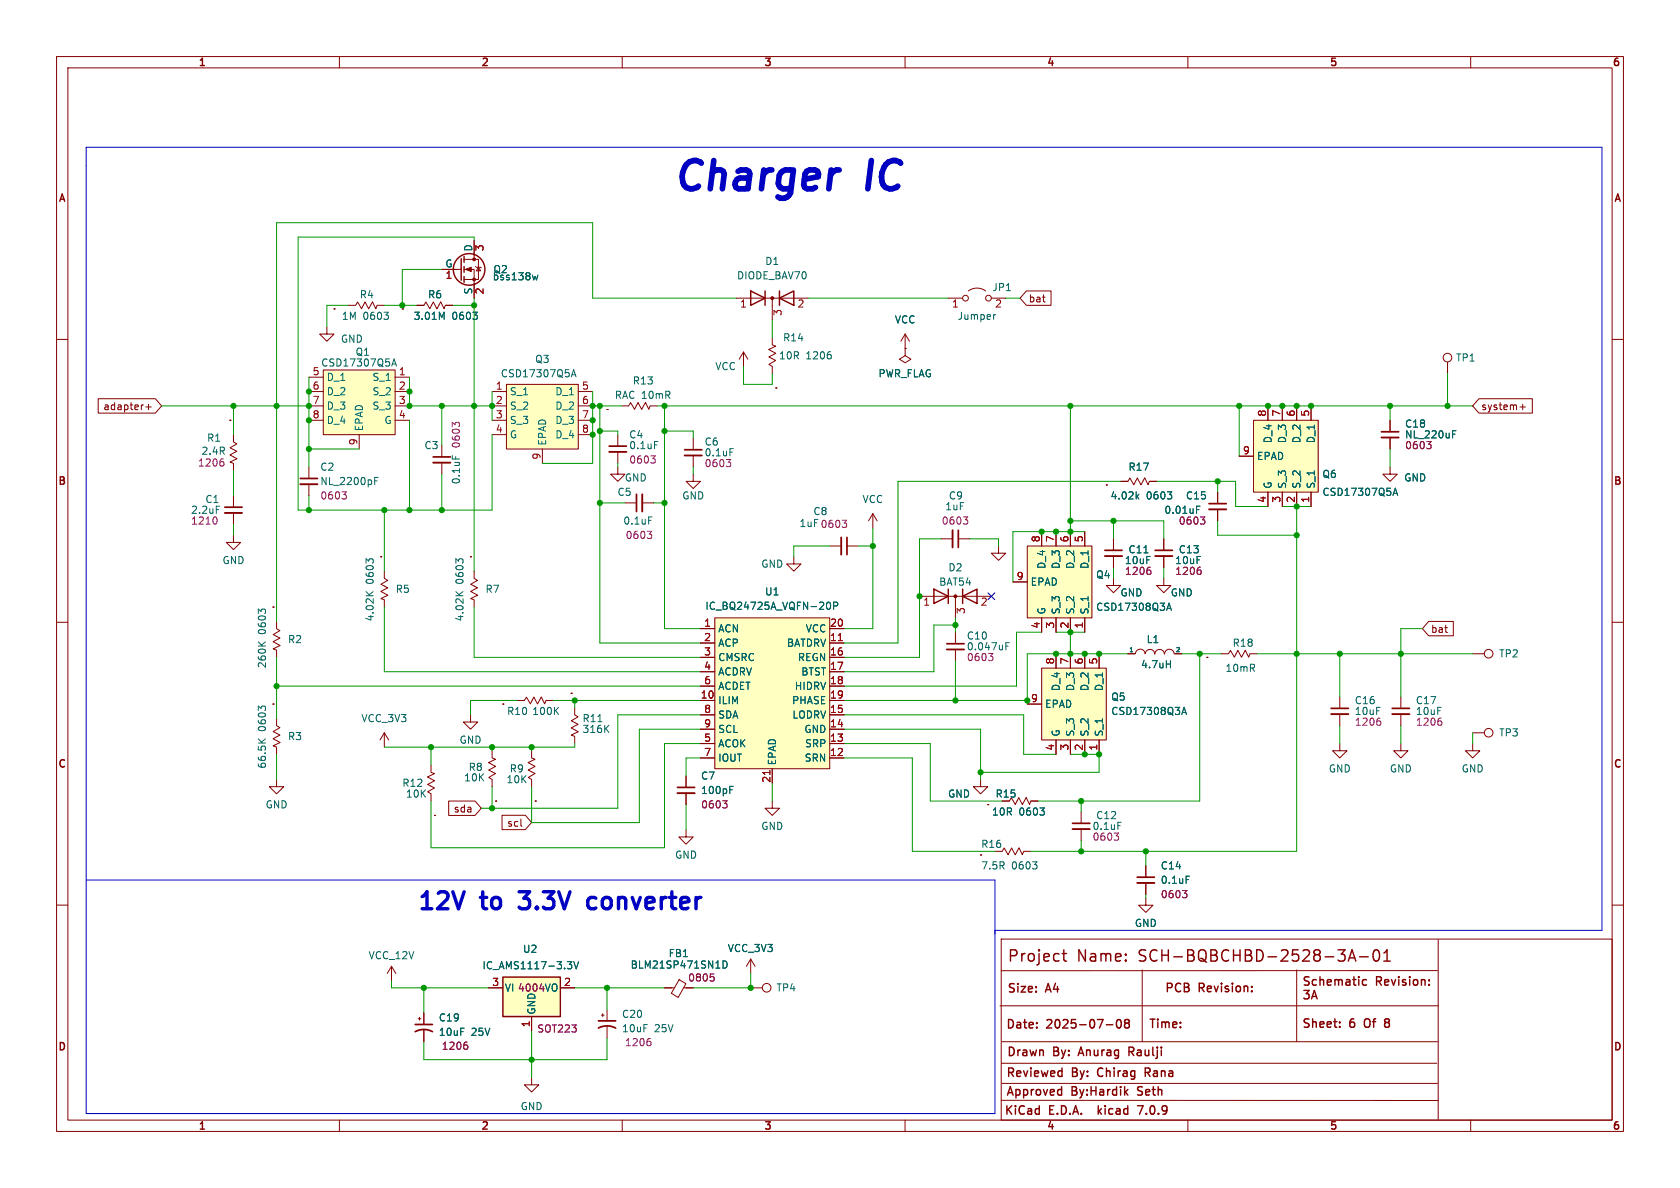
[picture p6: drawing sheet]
<svg xmlns="http://www.w3.org/2000/svg" width="297mm" height="210mm" viewBox="0 0 297 210" stroke-linecap="round" stroke-linejoin="round" font-family="sans-serif">
<g fill="none" stroke="#840000" stroke-width=".18">
<path d="M10 10h277v190h-277zM12 12h273v186h-273zM60 10v2M110 10v2M160 10v2M210 10v2M260 10v2M10 60h2M57.8 57.8v1.3h1.3l-1.3 1.2-1.3-1.2h1.3M59.1 54.6h.1M61.6 54h1.3M64.2 54l.3-.6 .7 1.2 .7-1.3 .5 1.3 .3-.6"/>
<path d="M64.2 53.9l-.3 .7-.7-1.2-.3 .6M66.7 54h1.2M71.1 54.6h.1M73.7 54h1.2M76.3 54l.3-.6 .6 1.2 .7-1.3 .6 1.3 .2-.6M76.3 53.9l-.3 .7-.7-1.2-.4 .6M78.1 47.6h3.4M78.7 54h1.3M82 47.6h1.8v5.1M82 45.8h2.6v3.6h-2.6M83.8 42.5v3.3M84.1 47.1l.1 .1h.8l.1 .2"/>
<path d="M84.6 47.2l.4 .7h-.8zM130.2 52.7h12.7M136.5 52.7v3.8M136.5 59.7v1.3M160 59.1l-.7 1.2M160 59.1v2.5M160 59.1l.8 1.2M167.6 52.7h2.6M171.2 51.4a2.54 2.54 0 0 1 3 0M175.3 52.7h2.5M181.5 51.4h4.3v2.6h-4.3l-1.2-1.3zM285 60h2"/>
<path d="M17.4 70.5h10.1l1.1 1.3-1.1 1.2h-10.1zM25.8 71.9h.9M26.3 71.5v.9M40.6 74.3h.1M41.3 76.8v1.3M41.3 78.1l.6 .4-1.2 .7 .6 .3M41.3 79.5l.6 .3-1.2 .6 1.2 .7-1.2 .6 .5 .2M54.6 66.7h2.5M54.6 69.2h2.5M54.6 71.8h2.5M54.6 74.3h2.5M57.1 65.4h12.7v11.4h-12.7z"/>
<path d="M63.5 76.8v2.6M69.8 66.7h2.6M69.8 69.2h2.6M69.8 71.8h2.6M69.8 74.3h2.6M78.1 78.7v2.1M87 69.2h2.5M87 71.8h2.5M87 74.3h2.5M87 76.8h2.5M89.5 67.9h12.7v11.5h-12.7zM95.9 79.4v2.5"/>
<path d="M102.2 69.2h2.6M102.2 71.8h2.6M102.2 74.3h2.6M102.2 76.8h2.6M107.3 72.4h.1M109.2 76.8v2.1M109.2 79.9v2M109.9 71.8h1.2M112.5 71.7l-.3 .7-.7-1.2-.4 .5M113.8 71.7l-.4 .7-.6-1.2-.3 .5M113.8 71.7l.3-.6 .6 1.3 .2-.6M114.9 71.8h1.3"/>
<path d="M122.6 77.5v2M131.4 62.2l-.7 1.3M131.4 62.2v2.6M131.4 62.2l.8 1.3M136.5 63.4l.6 .3-1.2 .7 .6 .4v1.2M136.6 61l.5 .2-1.2 .6 1.2 .7-1.2 .6 .6 .3M137.2 68.6h.1M160 61.6v1.3l1 .6-1 .6-1-.6 1-.6M160 61.6h.1M221.6 74.3h11.4v12.7h-11.4zM224.2 71.8v2.5M226.7 71.8v2.5"/>
<path d="M229.2 71.8v2.5M231.8 71.8v2.5M245.7 74.3v2M245.7 77.3v2.1M255.9 64v2M261.5 70.5h9.4v2.5h-9.4l-1.2-1.2zM268.7 71.9h1M269.2 71.5v.9M41.3 94.6v1.3h1.2l-1.2 1.3-1.3-1.3h1.3M41.3 81.9v1.3M41.3 87.6v2.1M41.3 90.7v2"/>
<path d="M54.6 82.6v2M54.6 85.6v2M67.3 98.4h.1M78.1 81.8v2M83.2 98.4h.1M109.2 82.6v1.2h1.3l-1.3 1.3-1.3-1.3h1.3M110.5 88.9h2M113.5 88.9h2.1M122.6 83.8v1.3h1.2l-1.2 1.3-1.3-1.3h1.3M122.6 80.5v2.1M140.3 98.4v1.3h1.3l-1.3 1.3-1.2-1.3h1.2M146.7 96.5h2"/>
<path d="M149.7 96.5h2.1M154.3 90.8l-.8 1.3M154.3 90.8v2.5M154.3 90.8l.8 1.3M166.4 95.3h2M169.4 95.3h2M176.5 96.5v1.3h1.3l-1.3 1.3-1.2-1.3h1.2M181.6 96.5h11.4v12.7h-11.4zM184.1 94v2.5M186.7 94v2.5M189.2 94v2.5M191.8 94v2.5"/>
<path d="M195.6 85.7h.1M196.8 95.3v2M196.8 98.3v2M198.1 85.1h1.3M200.8 85.1l.3-.6 .6 1.2 .7-1.2 .6 1.2 .2-.6M200.8 85l-.4 .7-.7-1.2-.3 .6M203.2 85.1h1.3M205.7 95.3v2M205.7 98.3v2M215.3 87v2M215.3 90v2.1M219.1 80.6h2.5"/>
<path d="M224.2 87v2.5M226.7 87v2.5M229.2 87v2.5M231.8 87v2.5M245.7 82.6v1.2h1.3l-1.3 1.3-1.2-1.3h1.2M10 110h2M48.3 107.3h.1M48.9 109.9v1.2M48.9 114.9v1.3M48.9 111.1l.6 .4-1.2 .7 .6 .3M48.9 112.5l.6 .3-1.2 .6 .6 .4M49 113.8l.5 .3-1.2 .6 .5 .2"/>
<path d="M67.9 101v1.2M67.9 106v1.3M68 102.3l.5 .3-1.2 .7 1.2 .6-1.2 .7 .7 .3M68 104.9l.6 .3-1.3 .6 .6 .2M83.8 101v1.2M83.8 106v1.3M83.8 102.3l.6 .3-1.2 .7 1.2 .6-1.2 .7 .7 .3M83.9 104.9l.6 .3-1.3 .6 .6 .2M123.8 111.1h2.6M123.8 113.7h2.6M123.8 116.2h2.6M123.8 118.7h2.6"/>
<path d="M126.4 109.2h20.3v26.7h-20.3zM146.7 111.1h2.5M146.7 113.7h2.5M146.7 116.2h2.5M146.7 118.7h2.5M162.6 105.4h12.7M168.9 105.4v3.8M168.9 111.8v2M168.9 114.8v2M179.1 102.9h2.5M184.1 118.1h11.5v12.7h-11.5zM184.1 109.2v2.6"/>
<path d="M186.7 109.2v2.6M186.7 115.6v2.5M189.2 109.2v2.6M189.2 115.6v2.5M191.8 109.2v2.6M191.8 115.6v2.5M194.3 115.6v2.5M196.8 102.2v1.3h1.3l-1.3 1.3-1.2-1.3h1.2M199.4 115.6h1.3M200.7 115.5a.85 .85 0 0 1 .9-.7 .85 .85 0 0 1 .8 .8M202.5 115.6a.85 .85 0 0 1 .8-.8 .85 .85 0 0 1 .9 .8 .85 .85 0 0 1 .8-.8 .85 .85 0 0 1 .8 .8M205.7 102.2v1.3h1.3l-1.3 1.3-1.2-1.3h1.2"/>
<path d="M207.6 115.6a.85 .85 0 0 0-.9-.8 .85 .85 0 0 0-.8 .8M207.6 115.6h1.3M213.4 116.2h.1M215.9 115.6h1.3M217.2 115.5l.3-.5 .7 1.2 .6-1.2 .7 1.2 .7-1.3 .5 1.3 .3-.6M221 115.6h1.2M252.6 109.9h4.3v2.5h-4.3l-1.1-1.3zM260.3 115.6h2M285 110h2M48.3 124.5h.1M48.9 137.8v1.3h1.3l-1.3 1.2-1.3-1.2h1.3M48.9 127v1.3"/>
<path d="M48.9 132.1v1.3M48.9 128.3l.6 .3-1.2 .7 1.2 .6-1.2 .7 .6 .3M49 131l.5 .3-1.2 .5 .5 .3M67.9 129.5v2.6M67.9 129.5l-.7 1.3M67.9 129.5l.8 1.3M76.2 139l.6 .3-1.2 .7 .6 .3v1.3M76.2 135.3v1.2M76.2 136.5l.6 .3-1.2 .5 1.2 .7-1.2 .7 .6 .3M83.2 126.4v1.2h1.3l-1.3 1.3-1.3-1.3h1.3M87 136.4l.6 .3-1.2 .7 .6 .4M87 132.7v1.3"/>
<path d="M87 137.8v1.3M87 134l.6 .2-1.2 .6 1.2 .7-1.2 .6 .6 .3M88.9 124.5h.1M91.4 123.8h1.3M93.9 136.4l.7 .3-1.2 .7 .6 .4M94 132.7v1.3M94 137.8v1.3M94 134l.6 .2-1.3 .6 1.3 .7-1.2 .6 .6 .3M95.4 123.8l-.4 .6-.6-1.2-.6 1.2-.7-1.2-.4 .6M95.4 123.8l.3-.6 .6 1.2 .2-.5M96.5 123.8h1.3M101 122.6h.1"/>
<path d="M101.6 125.1v1.3M101.6 130.2v1.2M101.6 126.4l.6 .3-1.2 .7 .6 .3M101.6 127.7l.6 .3-1.2 .7 1.2 .7-1.2 .5 .6 .3M121.3 137.2v2M123.8 123.8h2.6M123.8 134h2.6M123.8 131.4h2.6M123.8 128.9h2.6M123.8 126.4h2.6M123.8 121.3h2.6M136.5 135.9v2.5"/>
<path d="M146.7 123.8h2.5M146.7 134h2.5M146.7 131.4h2.5M146.7 128.9h2.5M146.7 126.4h2.5M146.7 121.3h2.5M173.4 137.8v1.3h1.2l-1.2 1.2-1.3-1.2h1.3M181.6 124.5h2.5M186.7 130.8v2.6M189.2 130.8v2.6M191.8 130.8v2.6M194.3 130.8v2.6"/>
<path d="M236.9 131.4v1.3h1.2l-1.2 1.3-1.3-1.3h1.3M236.9 123.2v2M236.9 126.2v2.1M247.6 131.4v1.3h1.3l-1.3 1.3-1.2-1.3h1.2M247.6 123.2v2M247.6 126.2v2.1M260.3 131.4v1.3h1.3l-1.3 1.3-1.2-1.3h1.2M260.3 129.5h2M10 160h2M76.8 144.1h.1M79.3 141.6h4.7l1.1 1.3-1.1 1.2h-4.7zM87.6 141.6h.1"/>
<path d="M88.8 144.1h4.1l1.1 1.3-1.1 1.3h-4.1zM92.1 146l.2 .1M94.6 141.6h.1M121.3 146.7v1.3h1.3l-1.3 1.2-1.3-1.2h1.3M121.3 140.2v2M136.5 141.6v1.3h1.3l-1.3 1.2-1.2-1.2h1.2M173.4 151.1h.1M174.6 142.2h.1M178.5 150.5l.3-.6 .7 1.2 .7-1.2 .5 1.2 .3-.6M178.5 150.5l-.3 .6-.7-1.2-.3 .6h-1.3M179.8 141.6l.3-.6 .7 1.2 .6-1.2 .6 1.2 .2-.5M179.8 141.6l-.3 .6-.7-1.2-.3 .6"/>
<path d="M181 150.5h1.2M182.2 141.6h1.3M191.1 143.5v2M191.1 146.6v2M202.6 158.8v1.2h1.2l-1.2 1.3-1.3-1.3h1.3M202.6 153v2.1M202.6 156.1v2M285 160h2M69.2 170.8l-.7 1.3M69.2 170.8v2.6M69.2 170.8l.8 1.3M74.2 179.8v.5"/>
<path d="M74.9 179.1v2M86.4 174.6h2.5M94 179.7v2.5M99.1 174.6h2.5M106.3 179.5h.5M106.6 179.2v.5M107.3 178.4v2.1M117.5 174.6h1.7M120.1 173.2l1.2 .7-1.4 2.4-1.2-.7zM120.9 174.6h1.7M132.7 174.6h2M132.7 169.5l-.7 1.3"/>
<path d="M132.7 169.5v2.6M132.7 169.5l.8 1.3M176.8 177.8h77.5M177 166h108v32h-108zM201.9 171.5v12.7M229.2 171.5v12.7M254.1 171.6h-77.1M254.3 166.1v31.8M60 198v2M73.9 180.1h.5M74.9 182.1v2.1M94 190.5v1.3h1.2l-1.2 1.2-1.3-1.2h1.3"/>
<path d="M107.3 181.5v2M110 198v2M160 198v2M177 194.5h77.2M177 188h77M177.2 184.2h76.9M177.2 191.5h76.9M210 198v2M260 198v2"/>
<circle cx="170.7" cy="52.7" r=".51"/>
<circle cx="174.8" cy="52.7" r=".51"/>
<circle cx="255.9" cy="63.2" r=".76"/>
<circle cx="263.2" cy="115.6" r=".76"/>
<circle cx="263.2" cy="129.5" r=".76"/>
<circle cx="135.5" cy="174.6" r=".76"/>
</g>
<g fill="none" stroke="#840000" stroke-width=".25">
<path d="M81.5 45.7v3.8M82 45.3v1.1M82 47.1v1M82 48.9v1M132.7 51.4l2.6 1.3-2.6 1.3zM135.3 51.4v2.6M137.8 51.4v2.6M137.8 52.7l2.5-1.3v2.6zM165.1 104.1l2.5 1.3-2.5 1.3zM167.6 104.1v2.6M170.2 104.1v2.6M170.2 105.4l2.5-1.3v2.6z"/>
<path d="M88.9 172.7h10.2v7h-10.2zM183.2 175.2v.2M183.2 174.4v.2M187.8 168.6h.7M188.1 167.9v1.7l.1 .2 .3 .1M212.4 174.6l.5 .7M212.7 173.9l-.7-.1v1.5M212.7 174.5l-.7 .1M213.5 175.2h.6M214.7 174.3l.3 1 .4-1M215.9 174.3v1M216.6 175.2h.6"/>
<path d="M217.9 174.3v1M218.7 175.2h.5M219.9 174.3v1M220.6 174.5v.8M221.2 175.2l.1 .1M221.3 175.2v.1M221.4 175.2l-.1 .1M231.4 175.1l-.5 .5 .5 .2v.6l-.3 .2h-.4l-.2-.2M231.9 176.6l.5-1.5 .5 1.5M232 176.1h.7M238.4 169.9l.6-2 .7 2M238.5 169.3h1"/>
<path d="M240.4 169.1h1.5M241.6 173.2h-.5l-.2 .2v.5l.1 .2h.6M242.9 168.1a.48 .48 0 0 1 .5-.2 .48 .48 0 0 1 .4 .4 1.03 1.03 0 0 1-.6 1.6 1.22 1.22 0 0 1-.3-1.8zM243.4 173.4h.7l.1-.2-.1-.4-.2-.1h-.5v1.5M243.7 173.4l.5 .8M244.6 169.9h1.2M244.6 168.5l.6-.6v2M244.8 173.7l.7-.2-.1-.3h-.4l-.2 .2 .1 .7h.5M246 173.2l.4 1 .3-1M247.3 172.7v.1M247.3 173.2v1M248.5 173.2h-.4l-.2 .2 .1 .2 .5 .1v.4h-.6"/>
<path d="M249.2 172.7v.1M249.2 173.2v1M250 173.2h.4l.2 .2v.5l-.2 .3-.4-.1-.1-.2v-.5zM251.3 173.3l.2-.1h.4v1M251.3 173.2v1M252.6 174v.2M252.6 173.2v.2M183.3 181.6v.1M183.3 180.8v.1M187.3 192.6l.4 .1M187.3 189.3l.5 .1M187.7 192.1v1.5"/>
<path d="M187.7 193.5l-.4 .1M187.8 188.8v1.5M187.8 190.2l-.5 .1M194.2 195.5v1.5M194.3 196.4l.4 .6M194.7 196l-.5 .5M195.6 181.2h1.1M197.5 180.4l.2-.2a.81 .81 0 0 1 .6 .6 .81 .81 0 0 1-.3 .9h-.1a.81 .81 0 0 1-.4-1.3zM199 193l.4 .6M199.1 180.9l-.3-.3 .3-.4 .4 .1 .2 .2-.3 .4M199.1 180.9l-.3 .3v.2l.3 .3h.4l.2-.3-.1-.4-.2-.1M199.1 180.9h.3"/>
<path d="M199.4 192.6l-.6 .6M199.6 185.9h.6M200.2 185.1h-.6v1.5M201.1 195.5h1l-.7 1.5M202.5 189.6h.5M203 188.8h-.5v1.5M236.8 181.5v.1M236.8 180.7v.1M245.1 180.1l-.3 .3 .3 .3-.3 .2v.4l.3 .3"/>
<circle cx="82.9" cy="47.6" r="2.79"/>
</g>
<g fill="none" stroke="#006464" stroke-width=".18">
<path d="M67.9 55.2h.8l-.5 .5M68.6 55.8v.5M78.1 56.1l.4-.9v1.3M83.6 55.2h.8l-.4 .5M84.3 55.8v.5M95.1 48.6l-.3 .9-.2-.6-.2 .6M176 55.6l-.3 .1M69.2 64.7l.5-1.3 .4 1.3M69.4 64.4h.6M101 66.6l.4-1.3 .4 1.3M101.1 66.3h.6M115.7 78h.6"/>
<path d="M129 79.3h.7M146.9 62.8v.5M256.8 76.7h.4M256.8 76.1h.6M38.2 89.5h.6M65.2 99.2l-.5-.4v.8M65.3 98.8h.6M66.2 85h.5M66.2 84.4h.6M80 80.5v.6M81.1 99.2l-.5-.4v.8M81.2 98.8h.5"/>
<path d="M114.7 91.4h.6M201 87.7l.3 .5M201.3 87.4l-.4 .4M202.2 97.7h.7M206.4 86.9h.8l-.5 .5M207.1 87.5v.6M211.5 89.5h.6M211.5 90.1h.5M246.2 87.6l.5-1.3 .4 1.3M246.4 87.2h.6M45.7 113.5l.7 .7M46.1 108.1l-.4-.4v.8"/>
<path d="M46.3 107.7h.5M46.9 113.5l-.7 .5M64.7 104.6l.7 .7M66 104.6l-.7 .5M80.6 104.6l.7 .7M81.9 104.6l-.8 .5M146.2 106.7l.2-.3a.68 .68 0 0 1 .5 .7 .68 .68 0 0 1-.5 .6l-.2-.2M147.4 107.1h.6l.1-.2-.1-.3-.6-.2v1.3M177.8 114.2h.4M177.8 113.6h.6M206.2 117.4h.7M206.2 107.9l.5-1.3 .4 1.3"/>
<path d="M206.4 107.5h.6M206.9 116.8v1.3M45.7 130.6l.7 .7M46.1 125.2l-.4-.4v.8M46.3 124.9h.5M46.9 130.6l-.7 .6M98.2 125.6l.5 .7M98.7 125l-.7 .8M105.7 127.6h.7M107.1 128.8l.5 .7M107.6 128.2l-.7 .7M129 139.6h.4"/>
<path d="M129 139h.6M208.9 126.3l.4-1.3 .5 1.3M209 125.9h.6M182.5 152.3h.8l-.4 .5M183.3 152.9v.6M183.8 142.8h.8l-.4 .5M184.6 143.4v.6M197.6 145.4h.6M209.7 154.9h.6M100.3 170h.8l-.4 .5 .3 .1 .1 .4-.3 .3h-.3M101.4 170l.5 1.3 .4-1.3M127.8 169.9a.64 .64 0 0 1 .8 .6 .64 .64 0 0 1-.8 .6z"/>
</g>
<g fill="#ffffc2" stroke="#ffffc2" stroke-width=".18">
<path d="M57.1 65.4h12.7v11.4h-12.7z"/>
<path d="M184.1 118.1h11.5v12.7h-11.5z"/>
<path d="M88.9 172.7h10.2v7h-10.2z"/>
<path d="M89.5 67.9h12.7v11.5h-12.7z"/>
<path d="M126.4 109.2h20.3v26.7h-20.3z"/>
<path d="M181.6 96.5h11.4v12.7h-11.4z"/>
<path d="M221.6 74.3h11.4v12.7h-11.4z"/>
</g>
<g fill="none" stroke="#840000" stroke-width=".33">
<path d="M107.7 79.9h3M244.2 77.3h3.1M39.8 90.7h3M53.1 85.6h3M76.6 81.8h3M113.5 87.4v3M121 80.5h3.1M148.7 95v3M168.4 93.7v3.1M195.3 98.3h3.1M204.2 98.3h3.1M213.7 90h3.1"/>
<path d="M167.4 114.8h3M235.3 126.2h3.1M246.1 126.2h3.1M119.8 140.2h3M189.6 146.6h3.1M201 156.1h3.1"/>
</g>
<g fill="none" stroke="#840000" stroke-width=".3">
<path d="M107.7 78.9h3M121 79.5h3.1M244.2 76.3h3.1M39.8 89.7h3M53.1 84.6h3M76.6 80.8h3M112.5 87.4v3M149.7 95v3M169.4 93.7v3.1M195.3 97.3h3.1M204.2 97.3h3.1M213.7 89h3.1"/>
<path d="M167.4 113.8h3M119.8 139.2h3M235.3 125.2h3.1M246.1 125.2h3.1M189.6 145.5h3.1M201 155.1h3.1M73.4 182.4a3.2 3.2 0 0 1 3.1 0M73.4 181.1h3.1M105.8 181.7a3.2 3.2 0 0 1 3 0M105.8 180.5h3"/>
</g>
<g fill="none" stroke="#840084" stroke-width=".18">
<path d="M80.4 75.1l-.4-.4v.7M80.4 74.9l.3-.2h.3l.2 .2M252.8 78.5l.2 .3v.3l-.2 .2M38.3 91.6l.1 .6-.1 .3-.2 .2M39.3 81.6l.3 .2v.4l-.3 .2M60.4 86.9h.8l-.4 .5M61 87.4l.2 .3v.3l-.2 .2M114.4 93.9h.8l-.4 .5M115 94.4l.2 .3v.3l-.2 .2M115.1 80.6h.7l-.4 .5M115.6 81.1l.2 .2v.3l-.2 .3M128.9 81.7l.3 .3v.3l-.3 .2"/>
<path d="M129.2 81.2l-.4 .5M148.9 92h.8l-.4 .5M149.4 92.5l.3 .2v.3l-.3 .2M170.3 91.4h.8l-.4 .5M170.8 91.9l.3 .2v.3l-.3 .3M212.2 91.4h.8l-.4 .5M212.8 91.9l.2 .2v.3l-.2 .3M175.3 116l.2 .2v.3l-.2 .3M175.5 115.5l-.4 .5M203.2 100.8l.3 .2v.3l-.3 .2M212.1 100.8l.3 .2v.3l-.3 .2M243.9 127.4l.2 .3v.3l-.2 .2"/>
<path d="M254.7 127.4l.2 .3v.3l-.2 .2M127.8 141.5h.7l-.4 .5M128.3 142l.2 .3v.3l-.2 .2M197.5 147.7l.3 .3v.3l-.3 .2M197.8 147.3l-.5 .4M209 157.4h.8l-.4 .5M209.6 157.9l.2 .3v.3l-.2 .2M125.6 172.2h.6M126 172.6l.3 .3v.3l-.3 .2M82.3 184.2h.3M82.5 184.7l.2 .2v.3l-.2 .3M114.7 183.6h.3"/>
<path d="M114.8 184.1l.3 .2v.3l-.3 .3"/>
</g>
<g fill="#840000" stroke="#840000" stroke-width=".18">
<path d="M82.3 47.6l1-.4v.8z"/>
<circle cx="168.9" cy="105.4" r=".25"/>
<circle cx="136.5" cy="52.7" r=".25"/>
<circle cx="83.8" cy="49.4" r=".25"/>
<circle cx="83.8" cy="45.8" r=".25"/>
</g>
<path d="M148.2 113.2h.7M136.1 136.2v.7" fill="none" stroke="#a90000" stroke-width=".18"/>
<path d="M91.8 157.6h1.8M105.3 158.8l-.2-.2h-.6l-.4 .3-.2 .3v.9l.3 .4 .3 .1h.6l.2-.1M91.8 160.4l.4 .2" fill="none" stroke="#0000c2" stroke-width=".6"/>
<path d="M15.2 155.6h160.7v41.3h-160.7v-170.9h268v138.5h-107.3" fill="none" stroke="#0000c2" stroke-width=".18"/>
<g fill="none" stroke="#009600" stroke-width=".18">
<path d="M61.6 54h-3.8v3.8M67.9 54h5.8M78.1 47.6h-7v6.4M80 54h3.8M83.8 42.5v-.6h-31.1v48.3h34.3v-13.4M83.8 52.7v48.3M130.2 52.7h-25.4v-13.3h-55.9v70.5M136.5 56.5v3.2M142.9 52.7h24.7M177.8 52.7h2.5M28.6 71.8h26M41.3 71.8v5"/>
<path d="M54.6 79.4h8.9M54.6 66.7v15.9M72.4 66.7v5.1h14.6M72.4 74.3v15.9M78.1 71.8v6.9M87 69.2v5.1M104.8 69.2v12.7h-8.9M104.8 71.8h5.1M106 76.2h3.2v.6M106 71.8v41.9h17.8M116.2 71.8h144.1M117.5 71.8v39.3h6.3"/>
<path d="M117.5 76.2h5.1v1.3M131.4 64.8v3.1h5.1v-1.9M189.2 71.8v22.2M219.1 71.8v8.8M245.7 71.8v2.5M245.7 79.4v3.2M255.9 66v5.8M41.3 83.2v4.4M41.3 92.7v1.9M54.6 87.6v2.6M67.9 90.2v10.8M78.1 83.8v6.4"/>
<path d="M106 88.9h4.5M109.2 81.9v.7M115.6 88.9h1.9M122.6 82.6v1.2M146.7 96.5h-6.4v1.9M151.8 96.5h2.5M154.3 93.3v17.8h-5.1M166.4 95.3h-3.8v20.9h-13.4M171.4 95.3h5.1v1.2M189.2 92.1h16.5v3.2M191.8 94h-12.7v8.9M196.8 92.1v3.2"/>
<path d="M198.1 85.1h-39.4v28.6h-9.5M204.5 85.1h13.9v4.4h5.8M215.3 85.1v1.9M215.3 92.1v2.5h13.9M226.7 89.5h5.1M229.2 89.5v61h-47M48.9 116.2v10.8M67.9 107.3v11.4h55.9M83.8 107.3v8.9h40M168.9 110.5h-3.8v8.2h-15.9M168.9 109.2v2.6M168.9 116.8v7"/>
<path d="M184.1 111.8h-4.4v9.5h-30.5M186.7 111.8h5.1M189.2 111.8v3.8M196.8 100.3v1.9M199.4 115.6h-17.8v8.9M205.7 100.3v1.9M208.9 115.6h7M212.1 115.6v26h-28.6M222.2 115.6h38.1M236.9 115.6v7.6M251.5 111.1h-3.9v12.1M48.9 133.4v4.4"/>
<path d="M48.9 121.3h74.9M76.2 132.1v3.2M87 132.1v.6M87 139.1v3.8M91.4 123.8h-8.2v2.6M94 132.1v.6M97.8 123.8h26M101.6 131.4v.7h-33.7M101.6 123.8v1.3M123.8 131.4h-6.3v18.5h-41.3v-8.3M123.8 128.9h-10.8v16.5h-19v-6.3M123.8 126.4h-14.6v16.5h-24.1"/>
<path d="M123.8 134h-2.5v3.2M136.5 138.4v3.2M149.2 123.8h32.4M149.2 126.4h31.8v7h5.7M149.2 134h12.1v16.5h14.6M149.2 128.9h24.2v8.9M149.2 131.4h15.3v10.2h12.7M189.2 133.4h5.1v3.1h-20.9M236.9 128.3v3.1M247.6 128.3v3.1M260.3 129.5v1.9M121.3 142.2v4.5"/>
<path d="M191.1 141.6v1.9M191.1 148.6v1.9M202.6 150.5v2.5M202.6 158.1v.7M69.2 173.4v1.2h17.2M74.9 174.6v4.5M101.6 174.6h15.9M107.3 174.6v3.8M132.7 172.1v2.5h-10.1M94 182.2v8.3M107.3 183.5v3.8h-32.4v-3.1"/>
</g>
<path d="M174.7 104.8l1.2 1.2M175.9 104.8l-1.2 1.2" fill="none" stroke="#000084" stroke-width=".18"/>
<g fill="#009600" stroke="#009600" stroke-width=".18">
<circle cx="117.5" cy="71.8" r=".46"/>
<circle cx="117.5" cy="76.2" r=".46"/>
<circle cx="117.5" cy="88.9" r=".46"/>
<circle cx="106" cy="88.9" r=".46"/>
<circle cx="41.3" cy="71.8" r=".46"/>
<circle cx="54.6" cy="69.2" r=".46"/>
<circle cx="48.9" cy="71.8" r=".46"/>
<circle cx="54.6" cy="79.4" r=".46"/>
<circle cx="72.4" cy="71.8" r=".46"/>
<circle cx="78.1" cy="71.8" r=".46"/>
<circle cx="72.4" cy="69.2" r=".46"/>
<circle cx="83.8" cy="71.8" r=".46"/>
<circle cx="87" cy="71.8" r=".46"/>
<circle cx="54.6" cy="71.8" r=".46"/>
<circle cx="54.6" cy="74.3" r=".46"/>
<circle cx="106" cy="71.8" r=".46"/>
<circle cx="104.8" cy="71.8" r=".46"/>
<circle cx="106" cy="76.2" r=".46"/>
<circle cx="104.8" cy="74.3" r=".46"/>
<circle cx="67.9" cy="90.2" r=".46"/>
<circle cx="54.6" cy="90.2" r=".46"/>
<circle cx="104.8" cy="76.8" r=".46"/>
<circle cx="78.1" cy="90.2" r=".46"/>
<circle cx="72.4" cy="90.2" r=".46"/>
<circle cx="94" cy="132.1" r=".46"/>
<circle cx="87" cy="132.1" r=".46"/>
<circle cx="87" cy="142.9" r=".46"/>
<circle cx="74.9" cy="174.6" r=".46"/>
<circle cx="94" cy="187.3" r=".46"/>
<circle cx="83.8" cy="54" r=".46"/>
<circle cx="71.1" cy="54" r=".46"/>
<circle cx="48.9" cy="121.3" r=".46"/>
<circle cx="101.6" cy="123.8" r=".46"/>
<circle cx="76.2" cy="132.1" r=".46"/>
<circle cx="107.3" cy="174.6" r=".46"/>
<circle cx="132.7" cy="174.6" r=".46"/>
<circle cx="196.8" cy="92.1" r=".46"/>
<circle cx="186.7" cy="94" r=".46"/>
<circle cx="189.2" cy="92.1" r=".46"/>
<circle cx="189.2" cy="94" r=".46"/>
<circle cx="215.3" cy="85.1" r=".46"/>
<circle cx="189.2" cy="71.8" r=".46"/>
<circle cx="184.1" cy="94" r=".46"/>
<circle cx="191.1" cy="150.5" r=".46"/>
<circle cx="202.6" cy="150.5" r=".46"/>
<circle cx="229.2" cy="94.6" r=".46"/>
<circle cx="229.2" cy="115.6" r=".46"/>
<circle cx="219.1" cy="71.8" r=".46"/>
<circle cx="226.7" cy="71.8" r=".46"/>
<circle cx="224.2" cy="71.8" r=".46"/>
<circle cx="245.7" cy="71.8" r=".46"/>
<circle cx="229.2" cy="71.8" r=".46"/>
<circle cx="231.8" cy="71.8" r=".46"/>
<circle cx="255.9" cy="71.8" r=".46"/>
<circle cx="247.6" cy="115.6" r=".46"/>
<circle cx="236.9" cy="115.6" r=".46"/>
<circle cx="229.2" cy="89.5" r=".46"/>
<circle cx="154.3" cy="96.5" r=".46"/>
<circle cx="162.6" cy="105.4" r=".46"/>
<circle cx="189.2" cy="115.6" r=".46"/>
<circle cx="186.7" cy="115.6" r=".46"/>
<circle cx="168.9" cy="110.5" r=".46"/>
<circle cx="189.2" cy="111.8" r=".46"/>
<circle cx="181.6" cy="123.8" r=".46"/>
<circle cx="173.4" cy="136.5" r=".46"/>
<circle cx="168.9" cy="123.8" r=".46"/>
<circle cx="194.3" cy="133.4" r=".46"/>
<circle cx="191.8" cy="115.6" r=".46"/>
<circle cx="194.3" cy="115.6" r=".46"/>
<circle cx="212.1" cy="115.6" r=".46"/>
<circle cx="191.8" cy="133.4" r=".46"/>
<circle cx="191.1" cy="141.6" r=".46"/>
</g>
<g font-size="7" fill="#0000c2">
<text x="118.7" y="34">Charger</text>
<text x="153.6" y="34">IC</text>
</g>
<g font-size="4.2" fill="#0000c2">
<text x="73.7" y="161">12V</text>
<text x="85.4" y="161">to</text>
<text x="93.3" y="161">3.3V</text>
<text x="106.5" y="161">converter</text>
</g>
<g font-size="2.8" fill="#840000">
<text x="178" y="170.4">Project</text>
<text x="190.4" y="170.4">Name:</text>
<text x="201.6" y="170.4">SCH-BQBCHBD-2528-3A-01</text>
</g>
<g font-size="2.1" fill="#840000">
<text x="178" y="175.8">Size:</text>
<text x="185" y="175.8">A4</text>
<text x="205.9" y="174.5">PCB</text>
<text x="213.2" y="174.5">Revision:</text>
<text x="230.1" y="174.6">Schematic</text>
<text x="177.8" y="182.2">Date:</text>
<text x="185.1" y="182.2">2025-07-08</text>
<text x="203" y="182.1">Time:</text>
<text x="230.1" y="182">Sheet:</text>
<text x="238.6" y="182">6</text>
<text x="241.7" y="182">Of</text>
<text x="245.7" y="182">8</text>
<text x="177.8" y="190.7">Reviewed</text>
<text x="177.9" y="187.1">Drawn</text>
<text x="186.2" y="187.1">By:</text>
<text x="189.5" y="190.7">By:</text>
<text x="191.2" y="187.1">Anurag</text>
<text x="194.5" y="190.7">Chirag</text>
<text x="200.4" y="187.1">Raulji</text>
<text x="203.3" y="190.7">Rana</text>
<text x="177.5" y="197.4">KiCad</text>
<text x="177.8" y="194">Approved</text>
<text x="185.5" y="197.4">E.D.A.</text>
<text x="189.5" y="194">By:Hardik</text>
<text x="195" y="197.4">kicad</text>
<text x="201.6" y="194">Seth</text>
<text x="202.5" y="197.4">7.0.9</text>
</g>
<g font-size="1.8" fill="#840000">
<text x="35" y="12">1</text>
<text x="85" y="12">2</text>
<text x="135" y="12">3</text>
<text x="185" y="12">4</text>
<text x="235" y="12">5</text>
<text x="285" y="12">6</text>
<text x="10.2" y="36">A</text>
<text x="285.2" y="36">A</text>
<text x="181.8" y="53.7">bat</text>
<text x="18.2" y="72.7">adapter+</text>
<text x="261.8" y="72.7">system+</text>
<text x="10.1" y="86">B</text>
<text x="285.1" y="86">B</text>
<text x="252.9" y="112.1">bat</text>
<text x="10.1" y="136">C</text>
<text x="285.1" y="136">C</text>
<text x="80.1" y="143.8">sda</text>
<text x="175.9" y="141.2">R15</text>
<text x="89.6" y="146.3">scl</text>
<text x="10.1" y="186">D</text>
<text x="285.1" y="186">D</text>
<text x="35" y="200">1</text>
<text x="85" y="200">2</text>
<text x="135" y="200">3</text>
<text x="185" y="200">4</text>
<text x="235" y="200">5</text>
<text x="285" y="200">6</text>
</g>
<g font-size="1.8" fill="#006464">
<text x="78.6" y="47.4">G</text>
<text x="83.6" y="44.6" transform="rotate(-90 83.6 44.6)">D</text>
<text x="135.2" y="47">D1</text>
<text x="63.5" y="52.9">R4</text>
<text x="75.6" y="52.9">R6</text>
<text x="83.6" y="52.1" transform="rotate(-90 83.6 52.1)">S</text>
<text x="87" y="49.8">bss138w</text>
<text x="87.1" y="48.5">Q2</text>
<text x="130.2" y="49.6">DIODE_BAV70</text>
<text x="175.3" y="51.7">JP1</text>
<text x="60.3" y="56.7">1M</text>
<text x="64.2" y="56.7">0603</text>
<text x="73" y="56.7">3.01M</text>
<text x="79.9" y="56.7">0603</text>
<text x="158.1" y="57.4">VCC</text>
<text x="169.2" y="56.7">Jumper</text>
<text x="56.7" y="65">CSD17307Q5A</text>
<text x="60.2" y="60.8">GND</text>
<text x="62.8" y="63.1">Q1</text>
<text x="94.5" y="64.4">Q3</text>
<text x="126.4" y="65.6">VCC</text>
<text x="137.6" y="63.7">10R</text>
<text x="138.3" y="60.6">R14</text>
<text x="142.5" y="63.7">1206</text>
<text x="257.3" y="64.1">TP1</text>
<text x="57.7" y="67.5">D_1</text>
<text x="57.7" y="70.1">D_2</text>
<text x="65.8" y="67.5">S_1</text>
<text x="65.8" y="70.1">S_2</text>
<text x="88.4" y="66.9">CSD17307Q5A</text>
<text x="90" y="70.1">S_1</text>
<text x="98.1" y="70.1">D_1</text>
<text x="108.6" y="70.7">RAC 10mR</text>
<text x="111.8" y="68.2">R13</text>
<text x="155.2" y="66.9">PWR_FLAG</text>
<text x="57.7" y="72.6">D_3</text>
<text x="57.7" y="75.2">D_4</text>
<text x="64.4" y="76.3" transform="rotate(-90 64.4 76.3)">EPAD</text>
<text x="65.8" y="72.6">S_3</text>
<text x="67.9" y="75.2">G</text>
<text x="90" y="72.6">S_2</text>
<text x="90" y="75.2">S_3</text>
<text x="90" y="77.7">G</text>
<text x="98.1" y="72.6">D_2</text>
<text x="98.1" y="75.2">D_3</text>
<text x="98.1" y="77.7">D_4</text>
<text x="111.1" y="77.7">C4</text>
<text x="248.3" y="75.8">C18</text>
<text x="36.5" y="78.3">R1</text>
<text x="56.5" y="83.4">C2</text>
<text x="74.9" y="79.6">C3</text>
<text x="96.7" y="78.9" transform="rotate(-90 96.7 78.9)">EPAD</text>
<text x="111.1" y="79.6">0.1uF</text>
<text x="124.5" y="79">C6</text>
<text x="199.4" y="83.4">R17</text>
<text x="222.1" y="81.5">EPAD</text>
<text x="225" y="78.5" transform="rotate(-90 225 78.5)">D_4</text>
<text x="227.6" y="78.5" transform="rotate(-90 227.6 78.5)">D_3</text>
<text x="230.1" y="78.5" transform="rotate(-90 230.1 78.5)">D_2</text>
<text x="232.6" y="78.5" transform="rotate(-90 232.6 78.5)">D_1</text>
<text x="36.2" y="89.1">C1</text>
<text x="56.5" y="86">NL_2200pF</text>
<text x="81.5" y="85.7" transform="rotate(-90 81.5 85.7)">0.1uF</text>
<text x="109.1" y="87.9">C5</text>
<text x="110.4" y="85.3">GND</text>
<text x="120.5" y="88.5">GND</text>
<text x="152.4" y="89.1">VCC</text>
<text x="167.6" y="88.5">C9</text>
<text x="196.2" y="88.5">4.02k</text>
<text x="202.7" y="88.5">0603</text>
<text x="209.6" y="88.5">C15</text>
<text x="225" y="86.5" transform="rotate(-90 225 86.5)">G</text>
<text x="227.6" y="86.5" transform="rotate(-90 227.6 86.5)">S_3</text>
<text x="230.1" y="86.5" transform="rotate(-90 230.1 86.5)">S_2</text>
<text x="232.6" y="86.5" transform="rotate(-90 232.6 86.5)">S_1</text>
<text x="233.7" y="84.7">Q6</text>
<text x="233.7" y="87.9">CSD17307Q5A</text>
<text x="248.2" y="85.3">GND</text>
<text x="110.1" y="92.9">0.1uF</text>
<text x="143.7" y="91.3">C8</text>
<text x="167" y="90.4">1uF</text>
<text x="205.7" y="91">0.01uF</text>
<text x="39.2" y="99.9">GND</text>
<text x="134.5" y="100.6">GND</text>
<text x="167.6" y="101.2">D2</text>
<text x="185" y="100.7" transform="rotate(-90 185 100.7)">D_4</text>
<text x="187.6" y="100.7" transform="rotate(-90 187.6 100.7)">D_3</text>
<text x="190.1" y="100.7" transform="rotate(-90 190.1 100.7)">D_2</text>
<text x="192.6" y="100.7" transform="rotate(-90 192.6 100.7)">D_1</text>
<text x="199.4" y="98">C11</text>
<text x="208.3" y="98">C13</text>
<text x="66.3" y="103.3" transform="rotate(-90 66.3 103.3)">0603</text>
<text x="69.9" y="105">R5</text>
<text x="82.1" y="103.3" transform="rotate(-90 82.1 103.3)">0603</text>
<text x="85.7" y="105">R7</text>
<text x="135.2" y="105.5">U1</text>
<text x="165.9" y="103.7">BAT54</text>
<text x="182.1" y="103.7">EPAD</text>
<text x="193.7" y="102.5">Q4</text>
<text x="198" y="105.6">GND</text>
<text x="206.9" y="105.6">GND</text>
<text x="47.2" y="112.2" transform="rotate(-90 47.2 112.2)">0603</text>
<text x="50.8" y="113.9">R2</text>
<text x="66.3" y="109.9" transform="rotate(-90 66.3 109.9)">4.02K</text>
<text x="82.1" y="109.9" transform="rotate(-90 82.1 109.9)">4.02K</text>
<text x="124.6" y="108">IC_BQ24725A_VQFN-20P</text>
<text x="126.9" y="112">ACN</text>
<text x="142.3" y="112">VCC</text>
<text x="170.8" y="113.3">C10</text>
<text x="185" y="108.7" transform="rotate(-90 185 108.7)">G</text>
<text x="187.6" y="108.7" transform="rotate(-90 187.6 108.7)">S_3</text>
<text x="190.1" y="108.7" transform="rotate(-90 190.1 108.7)">S_2</text>
<text x="192.6" y="108.7" transform="rotate(-90 192.6 108.7)">S_1</text>
<text x="193.7" y="108.2">CSD17308Q3A</text>
<text x="202.6" y="113.9">L1</text>
<text x="47.2" y="118.2" transform="rotate(-90 47.2 118.2)">260K</text>
<text x="126.9" y="114.5">ACP</text>
<text x="126.9" y="117.1">CMSRC</text>
<text x="126.9" y="119.6">ACDRV</text>
<text x="139" y="114.5">BATDRV</text>
<text x="141" y="117.1">REGN</text>
<text x="141.6" y="119.6">BTST</text>
<text x="201.6" y="118.3">4.7uH</text>
<text x="216.5" y="119">10mR</text>
<text x="217.8" y="114.5">R18</text>
<text x="264.9" y="116.4">TP2</text>
<text x="126.9" y="124.7">ILIM</text>
<text x="126.9" y="122.1">ACDET</text>
<text x="139.9" y="124.7">PHASE</text>
<text x="140.4" y="122.1">HIDRV</text>
<text x="184.7" y="125.3">EPAD</text>
<text x="187.6" y="122.3" transform="rotate(-90 187.6 122.3)">D_4</text>
<text x="190.1" y="122.3" transform="rotate(-90 190.1 122.3)">D_3</text>
<text x="192.6" y="122.3" transform="rotate(-90 192.6 122.3)">D_2</text>
<text x="195.2" y="122.3" transform="rotate(-90 195.2 122.3)">D_1</text>
<text x="196.4" y="124.1">Q5</text>
<text x="239.4" y="124.7">C16</text>
<text x="250.2" y="124.7">C17</text>
<text x="47.2" y="129.3" transform="rotate(-90 47.2 129.3)">0603</text>
<text x="50.8" y="131">R3</text>
<text x="63.8" y="127.9">VCC_3V3</text>
<text x="81.1" y="131.7">GND</text>
<text x="89.5" y="126.6">R10</text>
<text x="94" y="126.6">100K</text>
<text x="102.9" y="129.8">316K</text>
<text x="102.9" y="127.9">R11</text>
<text x="126.9" y="127.2">SDA</text>
<text x="126.9" y="129.8">SCL</text>
<text x="140" y="127.2">LODRV</text>
<text x="142.1" y="129.8">GND</text>
<text x="187.6" y="130.3" transform="rotate(-90 187.6 130.3)">G</text>
<text x="190.1" y="130.3" transform="rotate(-90 190.1 130.3)">S_3</text>
<text x="192.6" y="130.3" transform="rotate(-90 192.6 130.3)">S_2</text>
<text x="195.2" y="130.3" transform="rotate(-90 195.2 130.3)">S_1</text>
<text x="196.4" y="126.6">CSD17308Q3A</text>
<text x="264.9" y="130.4">TP3</text>
<text x="47.2" y="136" transform="rotate(-90 47.2 136)">66.5K</text>
<text x="82.8" y="136.5">R8</text>
<text x="90" y="136.8">R9</text>
<text x="126.9" y="132.3">ACOK</text>
<text x="126.9" y="134.8">IOUT</text>
<text x="137.4" y="135.4" transform="rotate(-90 137.4 135.4)">EPAD</text>
<text x="142.2" y="134.8">SRN</text>
<text x="142.2" y="132.3">SRP</text>
<text x="234.8" y="136.8">GND</text>
<text x="245.6" y="136.8">GND</text>
<text x="258.3" y="136.8">GND</text>
<text x="46.9" y="143.1">GND</text>
<text x="71" y="139.3">R12</text>
<text x="71.7" y="141.2">10K</text>
<text x="82" y="138.3">10K</text>
<text x="89.4" y="138.7">10K</text>
<text x="123.8" y="138">C7</text>
<text x="123.8" y="140.6">100pF</text>
<text x="167.5" y="141.2">GND</text>
<text x="134.5" y="146.9">GND</text>
<text x="175.3" y="144.4">10R</text>
<text x="180.1" y="144.4">0603</text>
<text x="193.7" y="145">C12</text>
<text x="119.2" y="152">GND</text>
<text x="173.4" y="150.1">R16</text>
<text x="173.4" y="153.9">7.5R</text>
<text x="178.8" y="153.9">0603</text>
<text x="205.1" y="153.9">C14</text>
<text x="205.1" y="156.4">0.1uF</text>
<text x="200.5" y="164.1">GND</text>
<text x="65.1" y="169.8">VCC_12V</text>
<text x="85.2" y="171.6">IC_AMS1117-3.3V</text>
<text x="92.4" y="168.6">U2</text>
<text x="111.4" y="171.4">BLM21SP471SN1D</text>
<text x="118.1" y="169.4">FB1</text>
<text x="128.6" y="168.5">VCC_3V3</text>
<text x="89.2" y="175.5">VI 4004 VO</text>
<text x="94.8" y="179.5" transform="rotate(-90 94.8 179.5)">GND</text>
<text x="137.2" y="175.5">TP4</text>
<text x="77.5" y="180.8">C19</text>
<text x="77.5" y="183.3">10uF</text>
<text x="83.3" y="183.3">25V</text>
<text x="109.9" y="180.1">C20</text>
<text x="109.9" y="182.7">10uF</text>
<text x="115.7" y="182.7">25V</text>
<text x="91.9" y="196.4">GND</text>
</g>
<g font-size="1.8" fill="#a90000">
<text x="85.8" y="44.5" transform="rotate(-90 85.8 44.5)">3</text>
<text x="78.7" y="49.6">1</text>
<text x="85.8" y="52.1" transform="rotate(-90 85.8 52.1)">2</text>
<text x="130.7" y="54.7">1</text>
<text x="138.5" y="56" transform="rotate(-90 138.5 56)">3</text>
<text x="140.9" y="54.7">2</text>
<text x="168.2" y="54.7">1</text>
<text x="175.8" y="54.7">2</text>
<text x="55.2" y="66.4">5</text>
<text x="55.2" y="69">6</text>
<text x="55.2" y="71.5">7</text>
<text x="70.4" y="66.4">1</text>
<text x="70.4" y="69">2</text>
<text x="70.4" y="71.5">3</text>
<text x="87.6" y="69">1</text>
<text x="87.6" y="71.5">2</text>
<text x="102.8" y="69">5</text>
<text x="102.8" y="71.5">6</text>
<text x="55.2" y="74">8</text>
<text x="70.4" y="74">4</text>
<text x="87.6" y="74">3</text>
<text x="87.6" y="76.6">4</text>
<text x="102.8" y="74">7</text>
<text x="102.8" y="76.6">8</text>
<text x="223.9" y="73.7" transform="rotate(-90 223.9 73.7)">8</text>
<text x="226.4" y="73.7" transform="rotate(-90 226.4 73.7)">7</text>
<text x="229" y="73.7" transform="rotate(-90 229 73.7)">6</text>
<text x="231.5" y="73.7" transform="rotate(-90 231.5 73.7)">5</text>
<text x="63.2" y="78.8" transform="rotate(-90 63.2 78.8)">9</text>
<text x="95.6" y="81.4" transform="rotate(-90 95.6 81.4)">9</text>
<text x="219.6" y="80.4">9</text>
<text x="223.9" y="89" transform="rotate(-90 223.9 89)">4</text>
<text x="226.4" y="89" transform="rotate(-90 226.4 89)">3</text>
<text x="229" y="89" transform="rotate(-90 229 89)">2</text>
<text x="231.5" y="89" transform="rotate(-90 231.5 89)">1</text>
<text x="183.9" y="96" transform="rotate(-90 183.9 96)">8</text>
<text x="186.4" y="96" transform="rotate(-90 186.4 96)">7</text>
<text x="189" y="96" transform="rotate(-90 189 96)">6</text>
<text x="191.5" y="96" transform="rotate(-90 191.5 96)">5</text>
<text x="163.1" y="107.4">1</text>
<text x="173.3" y="107.4">2</text>
<text x="179.6" y="102.6">9</text>
<text x="124.4" y="110.9">1</text>
<text x="124.4" y="113.4">2</text>
<text x="146.6" y="113.4">11</text>
<text x="146.6" y="110.9">20</text>
<text x="170.9" y="108.7" transform="rotate(-90 170.9 108.7)">3</text>
<text x="183.9" y="111.2" transform="rotate(-90 183.9 111.2)">4</text>
<text x="186.4" y="111.2" transform="rotate(-90 186.4 111.2)">3</text>
<text x="189" y="111.2" transform="rotate(-90 189 111.2)">2</text>
<text x="191.5" y="111.2" transform="rotate(-90 191.5 111.2)">1</text>
<text x="124.4" y="116">3</text>
<text x="124.4" y="118.5">4</text>
<text x="146.6" y="116">16</text>
<text x="146.6" y="118.5">17</text>
<text x="186.4" y="117.5" transform="rotate(-90 186.4 117.5)">8</text>
<text x="189" y="117.5" transform="rotate(-90 189 117.5)">7</text>
<text x="191.5" y="117.5" transform="rotate(-90 191.5 117.5)">6</text>
<text x="194.1" y="117.5" transform="rotate(-90 194.1 117.5)">5</text>
<text x="123.8" y="123.6">10</text>
<text x="124.4" y="121">6</text>
<text x="146.6" y="121">18</text>
<text x="146.6" y="123.6">19</text>
<text x="182.2" y="124.2">9</text>
<text x="124.4" y="131.2">5</text>
<text x="124.4" y="126.1">8</text>
<text x="124.4" y="128.7">9</text>
<text x="146.6" y="131.2">13</text>
<text x="146.6" y="128.7">14</text>
<text x="146.6" y="126.1">15</text>
<text x="124.4" y="133.7">7</text>
<text x="146.6" y="133.7">12</text>
<text x="186.4" y="132.8" transform="rotate(-90 186.4 132.8)">4</text>
<text x="189" y="132.8" transform="rotate(-90 189 132.8)">3</text>
<text x="191.5" y="132.8" transform="rotate(-90 191.5 132.8)">2</text>
<text x="194.1" y="132.8" transform="rotate(-90 194.1 132.8)">1</text>
<text x="136.3" y="138.5" transform="rotate(-90 136.3 138.5)">21</text>
<text x="86.9" y="174.4">3</text>
<text x="99.6" y="174.4">2</text>
<text x="93.7" y="181.7" transform="rotate(-90 93.7 181.7)">1</text>
</g>
<g font-size="1.8" fill="#840084">
<text x="248.3" y="77.7">NL_220uF</text>
<text x="34.9" y="82.7">1206</text>
<text x="35.5" y="80.6">2.4R</text>
<text x="81.5" y="79.4" transform="rotate(-90 81.5 79.4)">0603</text>
<text x="111.1" y="82.1">0603</text>
<text x="124.5" y="80.9">0.1uF</text>
<text x="124.5" y="82.8">0603</text>
<text x="248.3" y="79.6">0603</text>
<text x="56.5" y="88.5">0603</text>
<text x="33.7" y="91">2.2uF</text>
<text x="33.7" y="92.9">1210</text>
<text x="110.5" y="95.5">0603</text>
<text x="141.2" y="93.4">1uF 0603</text>
<text x="166.4" y="92.9">0603</text>
<text x="208.3" y="92.9">0603</text>
<text x="198.8" y="99.9">10uF</text>
<text x="198.8" y="101.8">1206</text>
<text x="207.7" y="99.9">10uF</text>
<text x="207.7" y="101.8">1206</text>
<text x="170.8" y="115.2">0.047uF</text>
<text x="170.8" y="117.1">0603</text>
<text x="239.4" y="126.6">10uF</text>
<text x="239.4" y="128.5">1206</text>
<text x="250.2" y="126.6">10uF</text>
<text x="250.2" y="128.5">1206</text>
<text x="123.8" y="143.1">0603</text>
<text x="193" y="146.9">0.1uF</text>
<text x="193.1" y="148.8">0603</text>
<text x="205.1" y="159">0603</text>
<text x="121.6" y="173.7">0805</text>
<text x="78" y="185.8">1206</text>
<text x="94.9" y="182.7">SOT223</text>
<text x="110.4" y="185.1">1206</text>
</g>
<g font-size="1.1" fill="#006464">
<text x="199.5" y="115.3">1</text>
<text x="207.8" y="115.3">2</text>
</g>
</svg>
